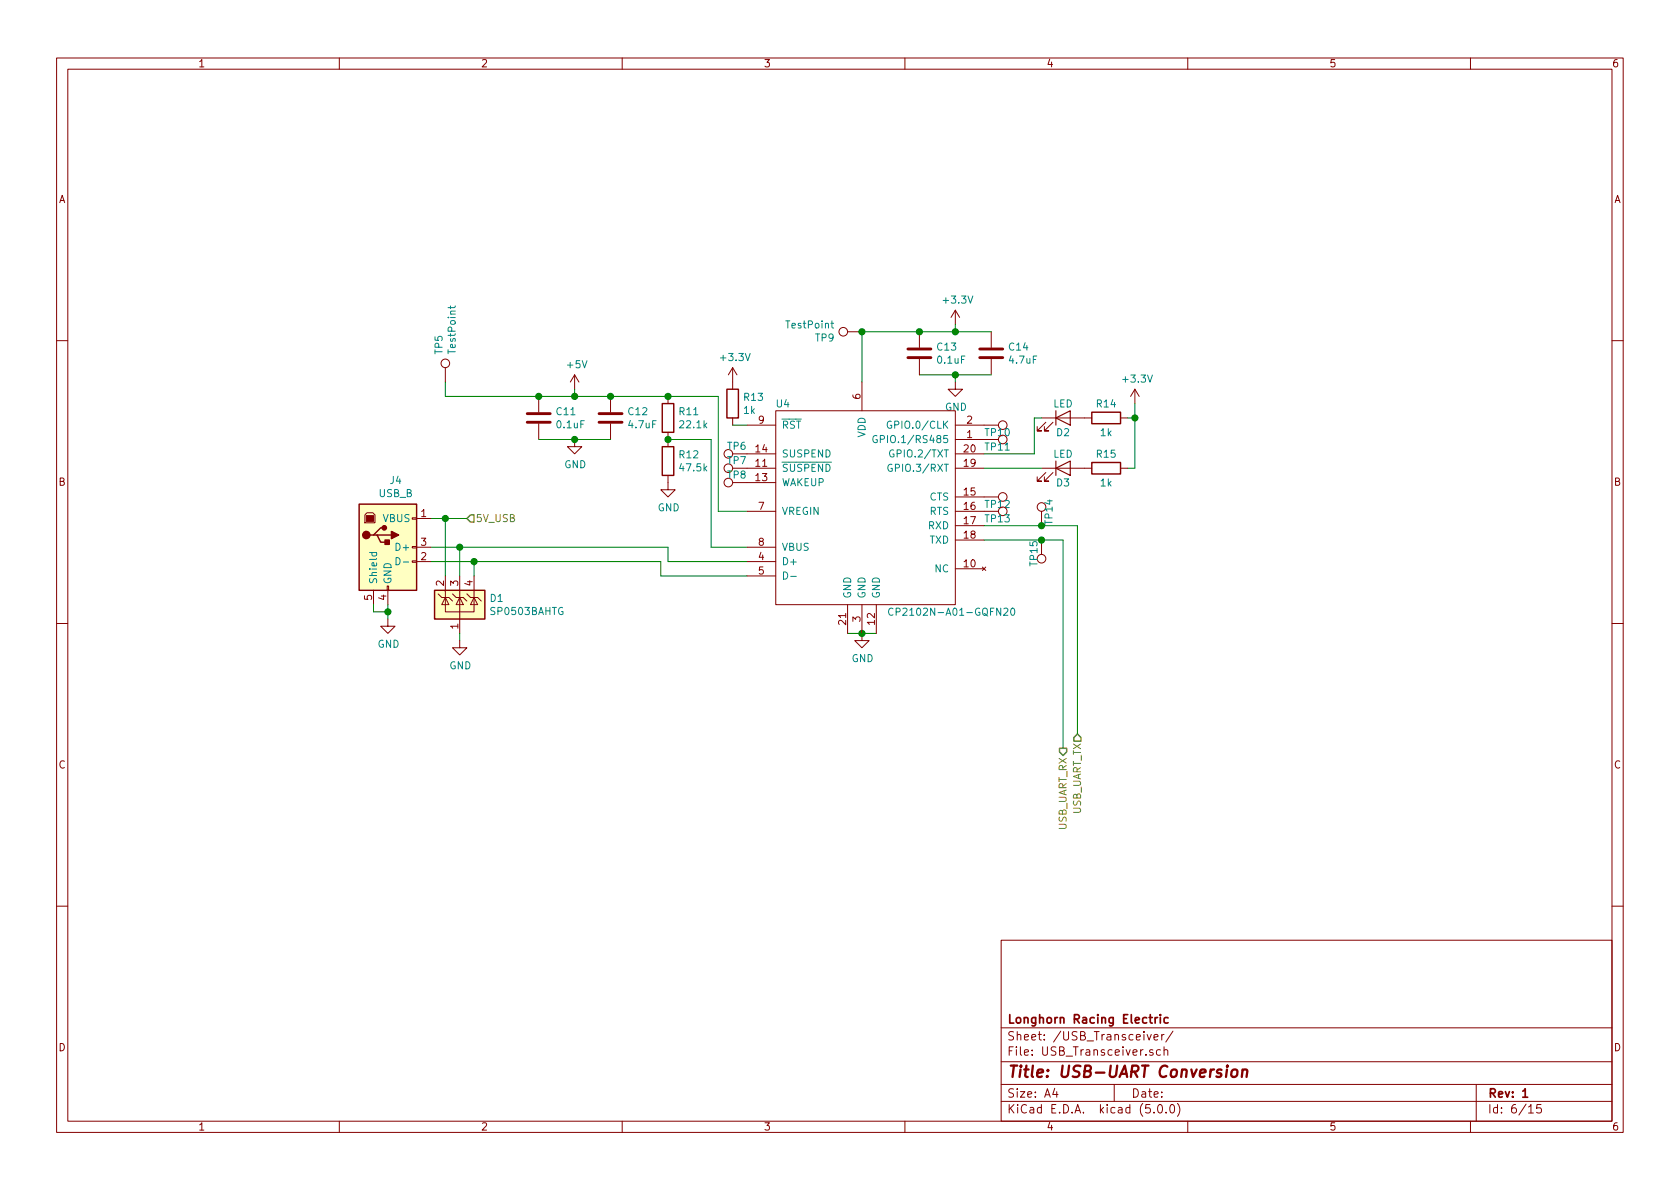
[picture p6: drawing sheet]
<svg xmlns="http://www.w3.org/2000/svg" width="297mm" height="210mm" viewBox="0 0 297 210" stroke-linecap="round" stroke-linejoin="round" font-family="sans-serif">
<g fill="none" stroke="#840000" stroke-width=".18">
<path d="M10 10.3h277v189.9h-277zM12 12.2h273v186.1h-273zM60 10.3v1.9M110 10.3v1.9M160 10.3v1.9M210 10.3v1.9M260 10.3v1.9M149.9 58.7h2.5M162.6 58.7v2.8M168.9 54.9l-.8 1.2M168.9 54.9v2.5M168.9 54.9l.8 1.2"/>
<path d="M175.3 58.7v2.8M10 60.2h2M78.7 65v2.6M95.2 70.1v2.8M95.2 74.9v2.8M101.6 77.7v1.3h1.3l-1.3 1.3-1.3-1.3h1.3M101.6 66.3l-.8 1.3M101.6 66.3v2.5M101.6 66.3l.8 1.3M107.9 70.1v2.8M107.9 74.9v2.8M118.1 70.1v1.3"/>
<path d="M118.1 76.4v2.6M129.5 65l-.7 1.3M129.5 65v3.8M129.5 73.9v1.3M129.5 65l.8 1.3M132.1 75.2h5.1M137.2 72.6h31.7v34.3h-31.7zM152.4 67.6v5M162.6 63.5v2.8M168.9 67.6v1.2h1.3l-1.3 1.3-1.3-1.3h1.3M168.9 77.7h5.1M168.9 75.2h7.6"/>
<path d="M175.3 63.5v2.8M184.1 73.9h8.9M184.9 74.7l-1.5 1.5h.7h-.7v-.8M186.2 74.7l-1.5 1.5h.7h-.7v-.8M198.1 73.9h1.3M200.7 68.8l-.8 1.3M200.7 68.8v2.6M200.7 68.8l.7 1.3M285 60.2h2M64.5 91.1l.4-.4h1l.4 .4v1.4h-1.8zM72.9 99.2h.8v.2h-.8zM72.9 96.6h.8v.3h-.8z"/>
<path d="M72.9 91.6h.8v.2h-.8zM73.7 99.3h2.5M73.7 96.8h2.5M73.7 91.7h2.5M118.1 84.1v2.5h1.3l-1.3 1.3-1.3-1.3h1.3M129.5 85.3h7.7M132.1 82.8h5.1M132.1 80.3h5.1M132.1 90.4h5.1M132.1 99.3h5.1M132.1 96.8h5.1M168.9 82.8h5.1"/>
<path d="M168.9 80.3h5.1M168.9 87.9h7.6M168.9 90.4h5.1M168.9 93h5.1M168.9 95.5h5.1M184.1 82.8h8.9M184.1 90.4v2.6M184.1 95.5v2.5M184.9 83.6l-1.5 1.5h.7h-.7v-.8M186.2 83.6l-1.5 1.5h.7h-.7v-.8M198.1 82.8h1.3M10 110.3h2"/>
<path d="M66 104.4v2.5M68.5 103.6h.2v.8h-.2zM68.6 109.5v1.2h1.2l-1.2 1.3-1.3-1.3h1.3M68.6 104.4v2.5M77.5 105l.6 .7h1.3l.6 .6M78.7 105.7v2.5h5.1v-2.5M78.7 105.7l.7 1.2h-1.3zM78.7 101.8v3.9M80 105l.6 .7h1.3l.6 .6M81.3 105.7l.6 1.2h-1.3zM81.3 113.3v1.2h1.2l-1.2 1.3-1.3-1.3h1.3M81.3 101.8v10.2"/>
<path d="M82.5 105l.7 .7h1.3l.6 .6M83.8 105.7l.7 1.2h-1.3zM83.8 101.8v3.9M132.1 101.8h5.1M149.9 106.9v5.1M152.4 106.9v6.4h1.3l-1.3 1.2-1.3-1.2h1.3M154.9 106.9v5.1M168.9 100.6h5.1M173.7 100.3l.6 .6M174.3 100.3l-.6 .6M285 110.3h2M10 160.2h2"/>
<path d="M177 166.3h108v32h-108zM285 160.2h2M60 198.3v1.9M110 198.3v1.9M160 198.3v1.9M177 194.8h108M177 191.8h108M177 187.8h108M177 181.8h108M186.5 192.5l-.4 1h1M186.8 193v1M197 191.8v3"/>
<path d="M202.8 182.9l.4 1 .4-1M203.8 185.7a.37 .37 0 0 0-.5 .1v.2l.5 .2 .1 .1-.2 .3-.4-.1M204 196.7v.1M204 183.4l.7-.1v-.3l-.4-.1-.3 .2 .1 .7h.6M204.8 195.5l.4-.2a.94 .94 0 0 1 0 1.5 .79 .79 0 0 1-.4-1.3zM205.2 185.7l-.5-.1-.2 .3v.6l.2 .1 .5-.1M205.4 182.9v1M205.8 185.7h.1a.37 .37 0 0 1 .6 .1v.8M205.8 182.9l-.3 .2-.1 .1M205.8 185.1v1.5M206.2 196.7v.1M207 195.4l.3-.1a.94 .94 0 0 1 0 1.5 .82 .82 0 0 1-.3-1.4z"/>
<path d="M207.4 182.3l-1.3 2M208.2 195.1a1.71 1.71 0 0 1 0 2.3M210 198.3v1.9M260 198.3v1.9M261 191.8v6.5M270.3 195.8l.4-.5v1.5M270.3 196.8h.8M272.5 195.3h-.7l-.1 .7 .2-.1 .5 .1 .1 .2v.5l-.2 .1-.6-.1"/>
<circle cx="149.1" cy="58.7" r=".76"/>
<circle cx="78.7" cy="64.3" r=".76"/>
<circle cx="177.3" cy="77.7" r=".76"/>
<circle cx="177.3" cy="75.2" r=".76"/>
<circle cx="128.8" cy="85.3" r=".76"/>
<circle cx="128.8" cy="82.8" r=".76"/>
<circle cx="128.8" cy="80.3" r=".76"/>
<circle cx="177.3" cy="87.9" r=".76"/>
<circle cx="177.3" cy="90.4" r=".76"/>
<circle cx="184.1" cy="98.8" r=".76"/>
<circle cx="184.1" cy="89.7" r=".76"/>
</g>
<path d="M204.2 179.9v1M204.7 179.9l-.3 .1-.2 .2M205.2 179.4v.2M205.2 179.9v1M206.5 180l-.4-.1-.3 .3 .1 .6 .2 .1 .4-.1M269.2 193l.5-.5v1.5M269.2 194h.9" fill="none" stroke="#840000" stroke-width=".3"/>
<path d="M217.9 189.3a.51 .51 0 0 1 .5-.2 .51 .51 0 0 1 .4 .4l-.1 .6a.56 .56 0 0 1-.5 .4 .56 .56 0 0 1-.5-.4zM219.7 189.3a.52 .52 0 0 1 .8 .1l-.1 1M219.7 189.1l-.1 1.3" fill="none" stroke="#840000" stroke-width=".41"/>
<path d="M117.1 79h2v5.1h-2zM117.1 71.4h2v5h-2zM128.5 68.8h2.1v5.1h-2.1zM193 72.9h5.1v2h-5.1zM63.5 89.1h10.2v15.3h-10.2zM66 94.6h.7l.6 1.3h1.3M66.7 94.6h2.5M67.9 93.3h-.6l-1.3 1.3h-.6M193 81.8h5.1v2h-5.1zM76.8 104.4h8.9v5.1h-8.9z" fill="none" stroke="#840000" stroke-width=".25"/>
<g fill="none" stroke="#008400" stroke-width=".18">
<path d="M168.9 57.4v1.3M175.3 58.7h-22.9v8.9M78.7 67.6v2.5h48.3v20.3h5.1M95.2 77.7h12.7M101.6 68.8v1.3M118.1 77.7h7.6v19.1h6.4M129.5 75.2h2.6M162.6 66.3h12.7M168.9 66.3v1.3M184.1 73.9h-1.2v6.4h-8.9M199.4 73.9h1.3M200.7 71.4v11.4h-1.3"/>
<path d="M76.2 96.8h41.9v2.5h14M76.2 99.3h40.6v2.5h15.3M76.2 91.7h6.3M78.7 91.7v10.1M81.3 96.8v5M83.8 99.3v2.5M174 82.8h10.1M174 95.5h14v36.8M174 93h16.5v36.8M66 106.9v1.3h2.6M68.6 106.9v2.6M81.3 112v1.3"/>
<path d="M149.9 112h5"/>
</g>
<path d="M186.7 73.9l2.5-1.3v2.6zM186.7 72.6v2.6M186.7 82.8l2.5-1.3v2.6zM186.7 81.5v2.6" fill="none" stroke="#840000" stroke-width=".2"/>
<g fill="#008400" stroke="#008400" stroke-width=".25">
<circle cx="200.7" cy="73.9" r=".51"/>
<circle cx="168.9" cy="66.3" r=".51"/>
<circle cx="152.4" cy="112" r=".51"/>
<circle cx="118.1" cy="70.1" r=".51"/>
<circle cx="118.1" cy="77.7" r=".51"/>
<circle cx="108" cy="70.1" r=".51"/>
<circle cx="101.6" cy="77.7" r=".51"/>
<circle cx="162.6" cy="58.7" r=".51"/>
<circle cx="152.4" cy="58.7" r=".51"/>
<circle cx="78.7" cy="91.7" r=".51"/>
<circle cx="81.3" cy="96.8" r=".51"/>
<circle cx="83.8" cy="99.3" r=".51"/>
<circle cx="68.6" cy="108.2" r=".51"/>
<circle cx="101.6" cy="70.1" r=".51"/>
<circle cx="168.9" cy="58.7" r=".51"/>
<circle cx="95.3" cy="70.1" r=".51"/>
<circle cx="184.2" cy="93" r=".51"/>
<circle cx="184.2" cy="95.5" r=".51"/>
</g>
<path d="M93.2 74.7h4.1M93.2 73.1h4.1M105.9 74.7h4.1M105.9 73.1h4.1M160.5 63.2h4.1M160.5 61.7h4.1M173.2 63.2h4.1M173.2 61.7h4.1" fill="none" stroke="#840000" stroke-width=".51"/>
<g fill="none" stroke="#008484" stroke-width=".18">
<path d="M79.7 54.1v.5M80.5 54.1l-.2 .3h-1.1M146.9 57.2h.5M147.1 56.7v1.1l.3 .2M155 77.1a.59 .59 0 0 0-.7 .6 .59 .59 0 0 0 .7 .5l.1-.5h-.2M157.6 74.5a.59 .59 0 0 0-.7 .6 .59 .59 0 0 0 .7 .6l.1-.5h-.3M158 79.6a.59 .59 0 0 0-.7 .6 .59 .59 0 0 0 .7 .6l.1-.5h-.3M65.3 97.7h1.3M65.8 97.7v.4l.2 .2 .5-.1v-.5M70 98.6a.64 .64 0 0 1 .7 .6 .64 .64 0 0 1-.7 .7zM71.3 99.4h1M157.7 82.2a.59 .59 0 0 0-.7 .5 .59 .59 0 0 0 .7 .6l.1-.5h-.3"/>
<path d="M138.5 101.1a.64 .64 0 0 1 .8 .7 .64 .64 0 0 1-.8 .6zM139.8 101.9h1M157.9 107.7a.6 .6 0 0 0-.8 .4 .6 .6 0 0 0 .6 .7l.2-.1M178.8 107.7l.2-.2a.67 .67 0 0 1 .4 .7 .67 .67 0 0 1-.4 .6l-.3-.5z"/>
</g>
<path d="M83.2 91.1h.6v1.2h-.6l-.7-.6zM187.3 132.3h1.3v.7l-.6 .6-.7-.6zM190.5 129.8l.6 .6v.7h-1.2v-.7z" fill="none" stroke="#848400" stroke-width=".25"/>
<g fill="#ffffc2" stroke="#ffffc2" stroke-width=".18">
<path d="M63.5 89.1h10.2v15.3h-10.2z"/>
<path d="M76.8 104.4h8.9v5.1h-8.9z"/>
</g>
<g fill="#840000" stroke="#840000" stroke-width=".25">
<path d="M68.1 95.5h.7v.8h-.7z"/>
<path d="M69.2 94l1.3 .6-1.3 .6z"/>
<circle cx="64.8" cy="94.6" r=".63"/>
<circle cx="67.9" cy="93.3" r=".38"/>
</g>
<path d="M64.8 91.2h1.2v1h-1.2z" fill="#840000" stroke="#840000" stroke-width=".18"/>
<text font-size="2.8" fill="#840000" x="178" y="190.5">Title: USB-UART Conversion</text>
<g font-size="2.1" fill="#840000">
<text x="178" y="184">Sheet: /USB_Transceiver/</text>
<text x="178" y="181">Longhorn Racing Electric</text>
<text x="178" y="186.7">File: USB_Transceiver.sch</text>
<text x="178" y="196.9">KiCad E.D.A. kicad (5.0.0)</text>
<text x="178" y="194.1">Size: A4</text>
<text x="200" y="194.1">Date:</text>
<text x="263" y="194.1">Rev: 1</text>
<text x="263" y="196.9">Id: 6/15</text>
</g>
<g font-size="1.8" fill="#840000">
<text x="35" y="11.9">1</text>
<text x="85" y="11.9">2</text>
<text x="135" y="11.9">3</text>
<text x="185" y="11.9">4</text>
<text x="235" y="11.9">5</text>
<text x="285" y="11.9">6</text>
<text x="10.4" y="35.9">A</text>
<text x="285.4" y="35.9">A</text>
<text x="152.1" y="70.6" transform="rotate(-90 152.1 70.6)">6</text>
<text x="134.1" y="74.9">9</text>
<text x="171" y="77.5">1</text>
<text x="171" y="74.9">2</text>
<text x="174.3" y="77.1">TP10</text>
<text x="133.7" y="82.5">11</text>
<text x="133.7" y="80">14</text>
<text x="170.5" y="82.5">19</text>
<text x="170.5" y="80">20</text>
<text x="10.4" y="85.9">B</text>
<text x="133.7" y="85.1">13</text>
<text x="170.5" y="87.6">15</text>
<text x="174.3" y="89.8">TP12</text>
<text x="285.4" y="85.9">B</text>
<text x="74.4" y="91.4">1</text>
<text x="134.1" y="90.2">7</text>
<text x="170.5" y="90.2">16</text>
<text x="170.5" y="92.7">17</text>
<text x="170.5" y="95.2">18</text>
<text x="74.4" y="99.1">2</text>
<text x="74.4" y="96.5">3</text>
<text x="134.1" y="99.1">4</text>
<text x="134.1" y="101.6">5</text>
<text x="134.1" y="96.5">8</text>
<text x="170.5" y="100.3">10</text>
<text x="65.8" y="106.1" transform="rotate(-90 65.8 106.1)">5</text>
<text x="68.3" y="106.1" transform="rotate(-90 68.3 106.1)">4</text>
<text x="78.5" y="103.6" transform="rotate(-90 78.5 103.6)">2</text>
<text x="81" y="103.6" transform="rotate(-90 81 103.6)">3</text>
<text x="83.6" y="103.6" transform="rotate(-90 83.6 103.6)">4</text>
<text x="81" y="111.2" transform="rotate(-90 81 111.2)">1</text>
<text x="149.6" y="110.4" transform="rotate(-90 149.6 110.4)">21</text>
<text x="152.1" y="110" transform="rotate(-90 152.1 110)">3</text>
<text x="154.7" y="110.4" transform="rotate(-90 154.7 110.4)">12</text>
<text x="10.4" y="135.9">C</text>
<text x="285.4" y="135.9">C</text>
<text x="10.4" y="185.9">D</text>
<text x="285.4" y="185.9">D</text>
<text x="35" y="199.9">1</text>
<text x="85" y="199.9">2</text>
<text x="135" y="199.9">3</text>
<text x="185" y="199.9">4</text>
<text x="235" y="199.9">5</text>
<text x="285" y="199.9">6</text>
</g>
<g font-size="1.8" fill="#008484">
<text x="167" y="53.7">+3.3V</text>
<text x="139.2" y="58.1">TestPoint</text>
<text x="78.3" y="62.6" transform="rotate(-90 78.3 62.6)">TP5</text>
<text x="80.6" y="62.4" transform="rotate(-90 80.6 62.4)">TestPoint</text>
<text x="100.4" y="65.1">+5V</text>
<text x="127.6" y="63.8">+3.3V</text>
<text x="144.2" y="60.4">TP9</text>
<text x="165.8" y="62">C13</text>
<text x="165.9" y="64.3">0.1uF</text>
<text x="178.5" y="62">C14</text>
<text x="178.6" y="64.3">4.7uF</text>
<text x="131.6" y="70.9">R13</text>
<text x="198.7" y="67.7">+3.3V</text>
<text x="98.5" y="73.4">C11</text>
<text x="98.6" y="75.7">0.1uF</text>
<text x="111.2" y="73.4">C12</text>
<text x="111.3" y="75.7">4.7uF</text>
<text x="120.2" y="73.4">R11</text>
<text x="120.4" y="75.7">22.1k</text>
<text x="131.5" y="73.2">1k</text>
<text x="137.3" y="72.1">U4</text>
<text x="138.2" y="75.8">RST</text>
<text x="153" y="77.4" transform="rotate(-90 153 77.4)">VDD</text>
<text x="157.9" y="75.8">GPIO.0/CLK</text>
<text x="167.1" y="72.6">GND</text>
<text x="186.2" y="72.1">LED</text>
<text x="186.8" y="77.1">D2</text>
<text x="194" y="72.1">R14</text>
<text x="194.6" y="77.1">1k</text>
<text x="99.8" y="82.8">GND</text>
<text x="120.2" y="81">R12</text>
<text x="120.4" y="83.4">47.5k</text>
<text x="128.7" y="79.5">TP6</text>
<text x="128.7" y="82.1">TP7</text>
<text x="138.2" y="83.4">SUSPEND</text>
<text x="138.2" y="80.9">SUSPEND</text>
<text x="156.1" y="78.4">GPIO.1/RS485</text>
<text x="158" y="83.4">GPIO.3/RXT</text>
<text x="158.2" y="80.9">GPIO.2/TXT</text>
<text x="174.3" y="79.7">TP11</text>
<text x="186.2" y="80.9">LED</text>
<text x="194" y="80.9">R15</text>
<text x="67" y="87.9">USB_B</text>
<text x="69" y="85.6">J4</text>
<text x="128.7" y="84.6">TP8</text>
<text x="138.2" y="86">WAKEUP</text>
<text x="164.4" y="88.5">CTS</text>
<text x="186.8" y="86">D3</text>
<text x="194.6" y="86">1k</text>
<text x="67.7" y="92.3">VBUS</text>
<text x="116.3" y="90.4">GND</text>
<text x="138.2" y="91.1">VREGIN</text>
<text x="164.2" y="93.6">RXD</text>
<text x="164.4" y="91.1">RTS</text>
<text x="174.3" y="92.4">TP13</text>
<text x="186.1" y="92.7" transform="rotate(-90 186.1 92.7)">TP14</text>
<text x="70.3" y="97.4">D+</text>
<text x="138.2" y="99.9">D+</text>
<text x="138.2" y="97.4">VBUS</text>
<text x="164.4" y="96.1">TXD</text>
<text x="165.3" y="101.2">NC</text>
<text x="183.4" y="100" transform="rotate(-90 183.4 100)">TP15</text>
<text x="66.7" y="103.4" transform="rotate(-90 66.7 103.4)">Shield</text>
<text x="69.2" y="103.4" transform="rotate(-90 69.2 103.4)">GND</text>
<text x="86.7" y="106.4">D1</text>
<text x="150.5" y="105.9" transform="rotate(-90 150.5 105.9)">GND</text>
<text x="153" y="105.9" transform="rotate(-90 153 105.9)">GND</text>
<text x="155.6" y="105.9" transform="rotate(-90 155.6 105.9)">GND</text>
<text x="86.9" y="108.8">SP0503BAHTG</text>
<text x="158.7" y="108.9">CP2102N-A01-GQFN20</text>
<text x="66.8" y="114.5">GND</text>
<text x="79.5" y="118.4">GND</text>
<text x="150.6" y="117.1">GND</text>
</g>
<g font-size="1.8" fill="#848400">
<text x="84.1" y="92.3">5V_USB</text>
<text x="188.6" y="146.9" transform="rotate(-90 188.6 146.9)">USB_UART_RX</text>
<text x="191.1" y="144.2" transform="rotate(-90 191.1 144.2)">USB_UART_TX</text>
</g>
</svg>
